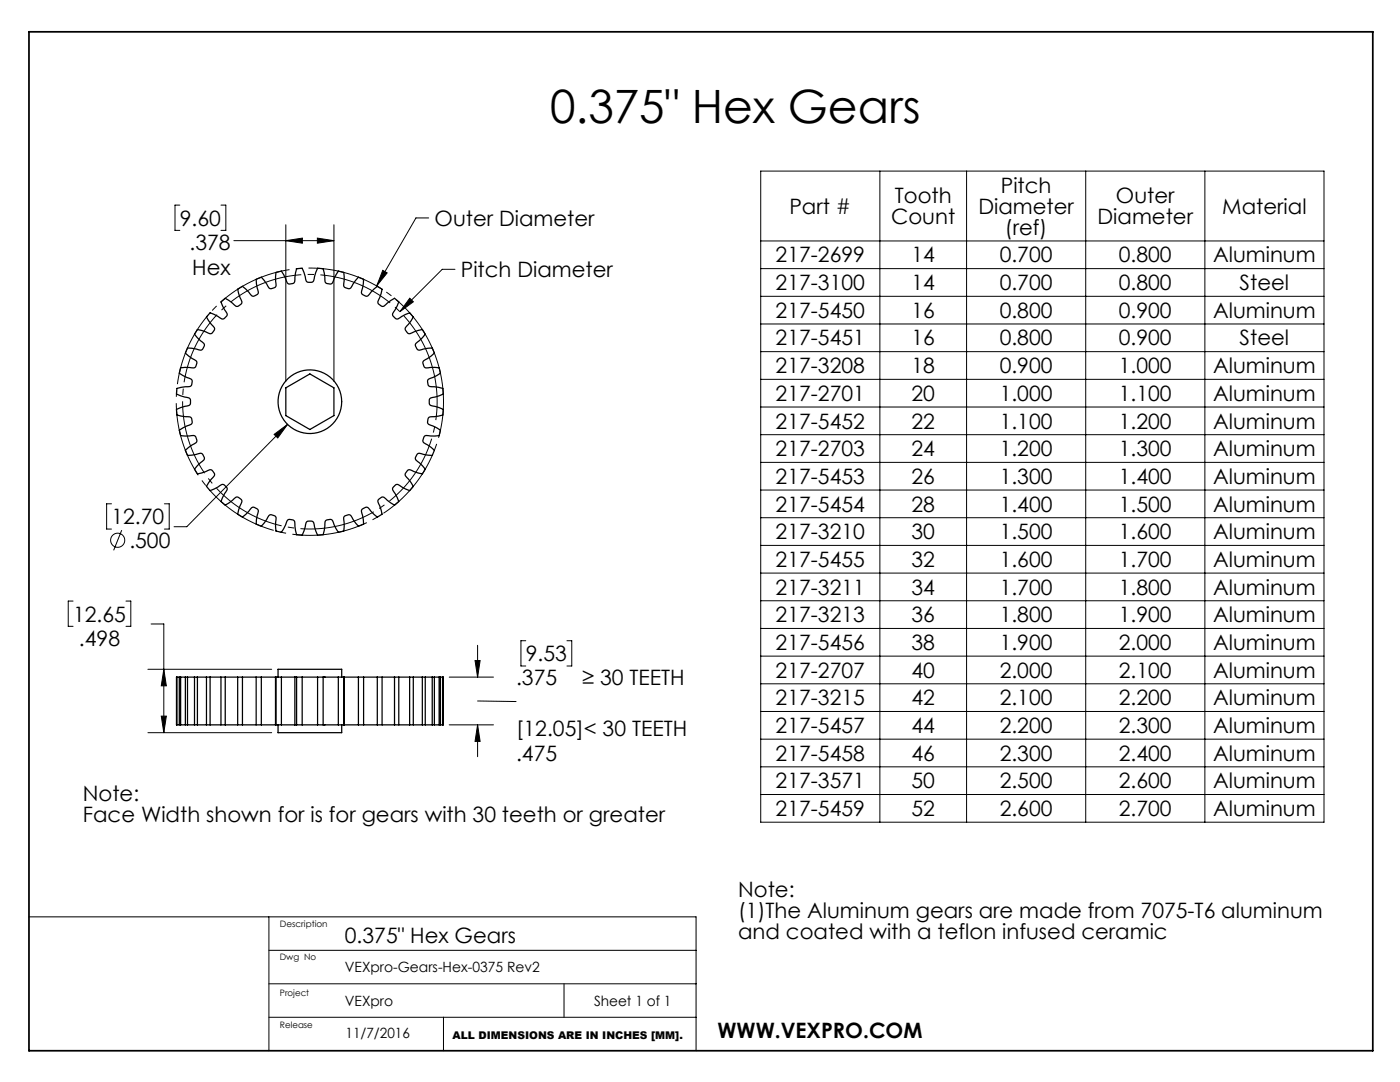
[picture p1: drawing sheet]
<svg xmlns="http://www.w3.org/2000/svg" width="279mm" height="216mm" viewBox="0 0 279 216" stroke-linecap="round" stroke-linejoin="round" font-family="sans-serif">
<g fill="none" stroke="#000" stroke-width=".2">
<path d="M151.8 34.1h112.4v130h-112.4zM175.6 34.1v130M192.9 34.1v130M216.7 34.1v130M240.5 34.1v130M35.9 40.9h-1v5.1h1M44.1 40.9h1v5.1h-1M46.7 48h19.9M57 48l3.3-.5v1zM57 44.8v31.3M63.3 47.5l3.3 .5-3.3 .5zM66.6 44.8v31.3"/>
<path d="M76.4 53.9l.9 .6-2.1 2.6zM81.8 59.5l.7 .7-2.7 2zM85.6 43.5h-2.6l-7.8 13.6M90.8 53.7h-2.5l-8.5 8.5M151.8 48.1h112.4M151.8 53.6h112.4M151.8 59.1h112.4M151.8 64.6h112.4M151.8 70.2h112.4M151.8 75.7h112.4M54.7 86.7l2.7-2-2 2.7zM57.4 84.7l-20.1 20.4h-2.6"/>
<path d="M151.8 81.2h112.4M151.8 86.7h112.4M151.8 92.3h112.4M151.8 97.8h112.4M14.6 119.9h-1v5.1h1M22.2 100.5h-.9v5.1h.9M24.3 105.8l-1.6 4M25.1 119.9h1v5.1h-1M32.8 100.5h1v5.1h-1M151.8 103.3h112.4M151.8 108.8h112.4M151.8 114.4h112.4"/>
<path d="M151.8 119.9h112.4M29.5 133.5h24.7M30.2 124.5h2.5v21.7M32.7 133.5l.5 3.4h-1zM89.7 135.1h8.8M94.8 131.8h1l-.5 3.3zM95.3 128.8v6.3M95.3 139.9l7.7 .1M104.9 127.9h-.9v5h.9M113.1 127.9h1v5h-1M151.8 125.4h112.4M151.8 130.9h112.4"/>
<path d="M151.8 136.4h112.4M29.5 146.2h24.7M32.2 142.9h1l-.5 3.3zM89.7 144.6h8.8M95.3 144.6l.5 3.3h-1zM95.3 144.6v6.4M151.8 142h112.4M151.8 147.5h112.4M151.8 153h112.4M151.8 158.5h112.4M5.8 182.9h133.1v26.8M53.7 182.9v26.8"/>
<path d="M53.7 196.3h85.2M53.7 189.6h85.2M112.6 196.3v6.7M53.7 203h85.2M88.5 203v6.7"/>
<circle cx="23.5" cy="107.8" r="1.41"/>
</g>
<path d="M86.1 72.7a25.4 25.4 0 0 0-42.5-10.2 25.4 25.4 0 0 0 11.6 42.2 25.4 25.4 0 0 0 31.3-30.6l-.4-1.4" fill="none" stroke="#000" stroke-width=".2" stroke-dasharray="15.2 1.3 1.3 1.3" stroke-dashoffset="4" stroke-linecap="butt"/>
<path d="M87.3 72.4a26.7 26.7 0 0 0-44.6-10.8 26.7 26.7 0 0 0 12.2 44.3 26.7 26.7 0 0 0 32.8-32.1l-.4-1.4" fill="none" stroke="#000" stroke-width=".2" stroke-dasharray="15.2 1.3 1.3 1.3" stroke-linecap="butt"/>
<path d="M5.8 6.3h268.2v203.4h-268.2z" fill="none" stroke="#000" stroke-width=".35"/>
<g fill="#000">
<path d="M81.8 59.5l-2 2.7 2.7-2zM76.4 53.9l-1.2 3.2 2.1-2.6z"/>
<path d="M54.7 86.7l.7 .7 2-2.7zM57 48l3.3-.5v1zM63.3 47.5l3.3 .5-3.3 .5zM32.2 142.9h1l-.5 3.3zM32.7 133.5l.5 3.4h-1zM95.3 144.6l.5 3.3h-1zM94.8 131.8h1l-.5 3.3z"/>
</g>
<g fill="none" stroke="#000" stroke-width=".25">
<path d="M44.1 60.2l.9-.7 1.4 1a.9 .9 0 0 0 1.3 .5l.5-.4 .1-.4-.9-2.5 1-.6 1.5 1.6a.92 .92 0 0 0 1 .3 .92 .92 0 0 0 .7-.7l-.5-2.6 1.1-.4 1 1.4a.9 .9 0 0 0 1.1 .9l.6-.3 .2-.3v-2.6l1.1-.3 1 1.9a.92 .92 0 0 0 .7 .7 .92 .92 0 0 0 .9-.5l.4-2.6 1.1-.1 .6 1.7a.9 .9 0 0 0 .7 1.1h.7l.3-.3 .8-2.5 1.1 .1 .3 2.2a.92 .92 0 0 0 .6 .8 .92 .92 0 0 0 1-.2l1.1-2.3 1.1 .3 .1 1.7a.9 .9 0 0 0 .3 1.3l.6 .2 .4-.2 1.5-2.1 1.1 .4-.4 2.2a.92 .92 0 0 0 .3 1 .92 .92 0 0 0 1 .1l1.8-1.9 1 .6-.5 1.7a.9 .9 0 0 0-.1 1.4l.5 .3h.4l2.1-1.6 .9 .7-1 2a.92 .92 0 0 0-.1 1 .92 .92 0 0 0 .9 .4l2.4-1.2 .7 .9-1 1.4a.9 .9 0 0 0-.5 1.3l.4 .5 .4 .1 2.5-.9 .6 1-1.6 1.5a.92 .92 0 0 0-.3 1 .92 .92 0 0 0 .7 .7l2.6-.5 .4 1.1-1.4 1.1a.9 .9 0 0 0-.9 1l.3 .6 .3 .2h2.6l.3 1.1-1.9 1a.92 .92 0 0 0-.7 .7 .92 .92 0 0 0 .5 .9l2.6 .4 .1 1.1-1.7 .6a.9 .9 0 0 0-1.1 .7v.7l.3 .3 2.5 .8-.1 1.1-2.2 .3a.92 .92 0 0 0-.8 .6 .92 .92 0 0 0 .2 1l2.3 1.1-.3 1.1-1.7 .1a.9 .9 0 0 0-1.3 .3l-.2 .6 .2 .4 2.1 1.5-.4 1.1-2.2-.4a.92 .92 0 0 0-1 .3 .92 .92 0 0 0-.1 1l1.9 1.8-.6 1-1.7-.5a.9 .9 0 0 0-1.4-.1l-.3 .5v.4l1.6 2.1-.7 .9-2-1a.92 .92 0 0 0-1 0 .92 .92 0 0 0-.4 .8l1.2 2.4-.9 .7-1.4-1a.9 .9 0 0 0-1.3-.5l-.5 .4-.1 .4 .9 2.5-1 .6-1.5-1.6a.92 .92 0 0 0-1-.3 .92 .92 0 0 0-.7 .7l.5 2.6-1.1 .4-1.1-1.4a.9 .9 0 0 0-1-.9l-.6 .3-.2 .3v2.7l-1.1 .2-1-1.9a.92 .92 0 0 0-.7-.7 .92 .92 0 0 0-.9 .5l-.4 2.6-1.1 .1-.6-1.7a.9 .9 0 0 0-.7-1.1h-.7l-.3 .3-.8 2.5-1.1-.1-.3-2.2a.92 .92 0 0 0-.6-.8 .92 .92 0 0 0-1 .2l-1.1 2.3-1.1-.2-.1-1.8a.9 .9 0 0 0-.3-1.3l-.6-.2-.4 .2-1.5 2.1-1.1-.4 .4-2.2a.92 .92 0 0 0-.3-.9 .92 .92 0 0 0-1-.2l-1.8 1.9-1-.6 .5-1.7a.9 .9 0 0 0 .1-1.3l-.5-.4h-.4l-2.1 1.6-.9-.7 1-2a.92 .92 0 0 0 0-1 .92 .92 0 0 0-.8-.4l-2.4 1.2-.7-.9 1-1.4a.9 .9 0 0 0 .5-1.3l-.4-.5-.4-.1-2.5 .9-.6-1 1.6-1.5a.92 .92 0 0 0 .3-1 .92 .92 0 0 0-.7-.7l-2.6 .5-.4-1.1 1.4-1a.9 .9 0 0 0 .9-1.1l-.3-.6-.3-.2h-2.7l-.2-1.1 1.9-1a.92 .92 0 0 0 .7-.7 .92 .92 0 0 0-.5-.9l-2.6-.4-.1-1.1 1.7-.6a.9 .9 0 0 0 1.1-.7v-.7l-.3-.3-2.5-.8 .1-1.1 2.2-.3a.92 .92 0 0 0 .8-.6 .92 .92 0 0 0-.2-1l-2.3-1.1 .2-1.1 1.8-.1a.9 .9 0 0 0 1.3-.3l.2-.6-.2-.4-2.1-1.5 .4-1.1 2.2 .4a.92 .92 0 0 0 .9-.3 .92 .92 0 0 0 .2-1l-1.9-1.8 .6-1 1.7 .5a.9 .9 0 0 0 1.3 .1l.4-.5v-.4l-1.6-2.1 .7-.9 2 1a.92 .92 0 0 0 1 .1 .92 .92 0 0 0 .4-.9zM57 77.4l4.8-2.8 4.8 2.8v5.5l-4.8 2.8-4.8-2.8zM35.3 135.1v9.5M35.3 135.1h.4M36 135.1h-.2v9.5h.2M36 135.1h.9M36 135.1v9.5M37.4 135.1h1.3M37.4 135.1h-.4v9.5h.4M37.4 135.1v9.5M39.4 135.1h1.7M39.4 135.1h-.6v9.5h.6"/>
<path d="M39.4 135.1v9.5M41.9 135.1h2.1M41.9 135.1h-.7v9.5h.7M41.9 135.1v9.5M45 135.1h2.4M45 135.1h-.9v9.5h.9M45 135.1v9.5M48.4 135.1h2.6M48.4 135.1h-1v9.5h1M48.4 135.1v9.5M52.2 135.1h2.7M52.2 135.1h-1.1v9.5h1.1"/>
<path d="M52.2 135.1v9.5M55.1 135.1h1.1M55.1 135.1v9.5M55.5 135.1v-1.6h12.7v1.6M56.2 135.1h2.6v9.5h-2.6M56.2 135.1v9.5M58.9 135.1h.3M59.2 135.1h1.1M59.2 135.1v9.5M60.3 135.1h3.1M60.3 135.1v9.5M63.4 135.1h1.1"/>
<path d="M63.4 135.1v9.5M64.5 135.1h3M64.5 135.1v9.5M67.5 135.1h1.1M67.5 135.1v9.5M68.6 135.1v9.5M68.8 135.1h2.7M71.5 135.1h1.1v9.5h-1.1M71.5 135.1v9.5M72.6 135.1h2.7M75.3 135.1h1v9.5h-1M75.3 135.1v9.5"/>
<path d="M76.3 135.1h2.4M78.7 135.1h.9v9.5h-.9M78.7 135.1v9.5M79.7 135.1h2.1M81.8 135.1h.7v9.5h-.7M81.8 135.1v9.5M82.6 135.1h1.7M84.3 135.1h.6v9.5h-.6M84.3 135.1v9.5M84.9 135.1h1.4M86.3 135.1h.4v9.5h-.4M86.3 135.1v9.5"/>
<path d="M86.8 135.1h.8M87.6 135.1h.3v9.5h-.3M87.6 135.1v9.5M88 135.1h.4M88.4 135.1v9.5M35.3 144.6h.4M36 144.6h.9M37.4 144.6h1.3M39.4 144.6h1.7M41.9 144.6h2.1M45 144.6h2.4M48.4 144.6h2.6"/>
<path d="M52.2 144.6h2.7M55.1 144.6h1.1M55.5 144.6v1.6h12.7v-1.6M58.9 144.6h.3M59.2 144.6h1.1M60.3 144.6h3.1M63.4 144.6h1.1M64.5 144.6h3M67.5 144.6h1.1M68.8 144.6h2.7M72.6 144.6h2.7M76.3 144.6h2.4"/>
<path d="M79.7 144.6h2.1M82.6 144.6h1.7M84.9 144.6h1.4M86.8 144.6h.8M88 144.6h.4"/>
<circle cx="61.8" cy="80.2" r="6.3"/>
</g>
<text font-size="9.2" x="109.8" y="24.6">0.375&quot; Hex Gears</text>
<g font-size="4.2">
<text x="178.6" y="40.6">Tooth</text>
<text x="199.7" y="38.5">Pitch</text>
<text x="222.7" y="40.6">Outer</text>
<text x="35.9" y="45.1">9.60</text>
<text x="86.7" y="45.1">Outer Diameter</text>
<text x="157.5" y="42.6">Part #</text>
<text x="177.8" y="44.8">Count</text>
<text x="195.3" y="42.7">Diameter</text>
<text x="200.6" y="46.8">(ref)</text>
<text x="219" y="44.8">Diameter</text>
<text x="243.9" y="42.6">Material</text>
<text x="37.8" y="49.8">.378</text>
<text x="154.8" y="52.4">217-2699</text>
<text x="181.9" y="52.4">14</text>
<text x="199.5" y="52.4">0.700</text>
<text x="223.3" y="52.4">0.800</text>
<text x="242.1" y="52.4">Aluminum</text>
<text x="38.4" y="54.8">Hex</text>
<text x="92" y="55.3">Pitch Diameter</text>
<text x="154.8" y="57.9">217-3100</text>
<text x="181.9" y="57.9">14</text>
<text x="199.5" y="57.9">0.700</text>
<text x="223.3" y="57.9">0.800</text>
<text x="247.4" y="57.9">Steel</text>
<text x="154.8" y="63.4">217-5450</text>
<text x="181.9" y="63.4">16</text>
<text x="199.5" y="63.4">0.800</text>
<text x="223.3" y="63.4">0.900</text>
<text x="242.1" y="63.4">Aluminum</text>
<text x="154.8" y="68.9">217-5451</text>
<text x="181.9" y="68.9">16</text>
<text x="199.5" y="68.9">0.800</text>
<text x="223.3" y="68.9">0.900</text>
<text x="247.4" y="68.9">Steel</text>
<text x="154.8" y="74.5">217-3208</text>
<text x="181.9" y="74.5">18</text>
<text x="199.5" y="74.5">0.900</text>
<text x="223.3" y="74.5">1.000</text>
<text x="242.1" y="74.5">Aluminum</text>
<text x="154.8" y="80">217-2701</text>
<text x="181.9" y="80">20</text>
<text x="199.5" y="80">1.000</text>
<text x="223.3" y="80">1.100</text>
<text x="242.1" y="80">Aluminum</text>
<text x="154.8" y="85.5">217-5452</text>
<text x="181.9" y="85.5">22</text>
<text x="199.5" y="85.5">1.100</text>
<text x="223.3" y="85.5">1.200</text>
<text x="242.1" y="85.5">Aluminum</text>
<text x="154.8" y="91">217-2703</text>
<text x="181.9" y="91">24</text>
<text x="199.5" y="91">1.200</text>
<text x="223.3" y="91">1.300</text>
<text x="242.1" y="91">Aluminum</text>
<text x="154.8" y="96.6">217-5453</text>
<text x="181.9" y="96.6">26</text>
<text x="199.5" y="96.6">1.300</text>
<text x="223.3" y="96.6">1.400</text>
<text x="242.1" y="96.6">Aluminum</text>
<text x="22.2" y="104.7">12.70</text>
<text x="154.8" y="102.1">217-5454</text>
<text x="154.8" y="107.6">217-3210</text>
<text x="181.9" y="102.1">28</text>
<text x="181.9" y="107.6">30</text>
<text x="199.5" y="102.1">1.400</text>
<text x="199.5" y="107.6">1.500</text>
<text x="223.3" y="102.1">1.500</text>
<text x="223.3" y="107.6">1.600</text>
<text x="242.1" y="102.1">Aluminum</text>
<text x="242.1" y="107.6">Aluminum</text>
<text x="25.8" y="109.4">.500</text>
<text x="154.8" y="113.1">217-5455</text>
<text x="181.9" y="113.1">32</text>
<text x="199.5" y="113.1">1.600</text>
<text x="223.3" y="113.1">1.700</text>
<text x="242.1" y="113.1">Aluminum</text>
<text x="154.8" y="118.7">217-3211</text>
<text x="181.9" y="118.7">34</text>
<text x="199.5" y="118.7">1.700</text>
<text x="223.3" y="118.7">1.800</text>
<text x="242.1" y="118.7">Aluminum</text>
<text x="14.6" y="124.1">12.65</text>
<text x="154.8" y="124.2">217-3213</text>
<text x="181.9" y="124.2">36</text>
<text x="199.5" y="124.2">1.800</text>
<text x="223.3" y="124.2">1.900</text>
<text x="242.1" y="124.2">Aluminum</text>
<text x="15.8" y="128.8">.498</text>
<text x="104.9" y="132">9.53</text>
<text x="154.8" y="129.7">217-5456</text>
<text x="181.9" y="129.7">38</text>
<text x="199.5" y="129.7">1.900</text>
<text x="223.3" y="129.7">2.000</text>
<text x="242.1" y="129.7">Aluminum</text>
<text x="103" y="136.7">.375</text>
<text x="116.3" y="136.7">≥ 30 TEETH</text>
<text x="154.8" y="135.2">217-2707</text>
<text x="181.9" y="135.2">40</text>
<text x="199.5" y="135.2">2.000</text>
<text x="223.3" y="135.2">2.100</text>
<text x="242.1" y="135.2">Aluminum</text>
<text x="154.8" y="140.8">217-3215</text>
<text x="181.9" y="140.8">42</text>
<text x="199.5" y="140.8">2.100</text>
<text x="223.3" y="140.8">2.200</text>
<text x="242.1" y="140.8">Aluminum</text>
<text x="103" y="146.8">[12.05]&lt; 30 TEETH</text>
<text x="154.8" y="146.3">217-5457</text>
<text x="181.9" y="146.3">44</text>
<text x="199.5" y="146.3">2.200</text>
<text x="223.3" y="146.3">2.300</text>
<text x="242.1" y="146.3">Aluminum</text>
<text x="103" y="151.8">.475</text>
<text x="154.8" y="151.8">217-5458</text>
<text x="181.9" y="151.8">46</text>
<text x="199.5" y="151.8">2.300</text>
<text x="223.3" y="151.8">2.400</text>
<text x="242.1" y="151.8">Aluminum</text>
<text x="16.5" y="159.8">Note:</text>
<text x="154.8" y="157.3">217-3571</text>
<text x="181.9" y="157.3">50</text>
<text x="199.5" y="157.3">2.500</text>
<text x="223.3" y="157.3">2.600</text>
<text x="242.1" y="157.3">Aluminum</text>
<text x="16.5" y="163.9">Face Width shown for is for gears with 30 teeth or greater</text>
<text x="154.8" y="162.9">217-5459</text>
<text x="181.9" y="162.9">52</text>
<text x="199.5" y="162.9">2.600</text>
<text x="223.3" y="162.9">2.700</text>
<text x="242.1" y="162.9">Aluminum</text>
<text x="147.3" y="178.9">Note:</text>
<text x="147.3" y="183.1">(1)The Aluminum gears are made from 7075-T6 aluminum</text>
<text x="68.8" y="188.2">0.375&quot; Hex Gears</text>
<text x="147.3" y="187.3">and coated with a teflon infused ceramic</text>
<text x="143.2" y="207.1">WWW.VEXPRO.COM</text>
</g>
<g font-size="2.8">
<text x="68.8" y="193.9">VEXpro-Gears-Hex-0375 Rev2</text>
<text x="68.8" y="200.7">VEXpro</text>
<text x="118.5" y="200.7">Sheet 1 of 1</text>
<text x="69" y="207.1">11/7/2016</text>
</g>
<text font-size="2.1" x="90.3" y="207.2">ALL DIMENSIONS ARE IN INCHES [MM].</text>
<g font-size="1.8">
<text x="55.8" y="185">Description</text>
<text x="55.8" y="191.6">Dwg No</text>
<text x="55.9" y="198.7">Project</text>
<text x="55.9" y="205.2">Release</text>
</g>
</svg>
